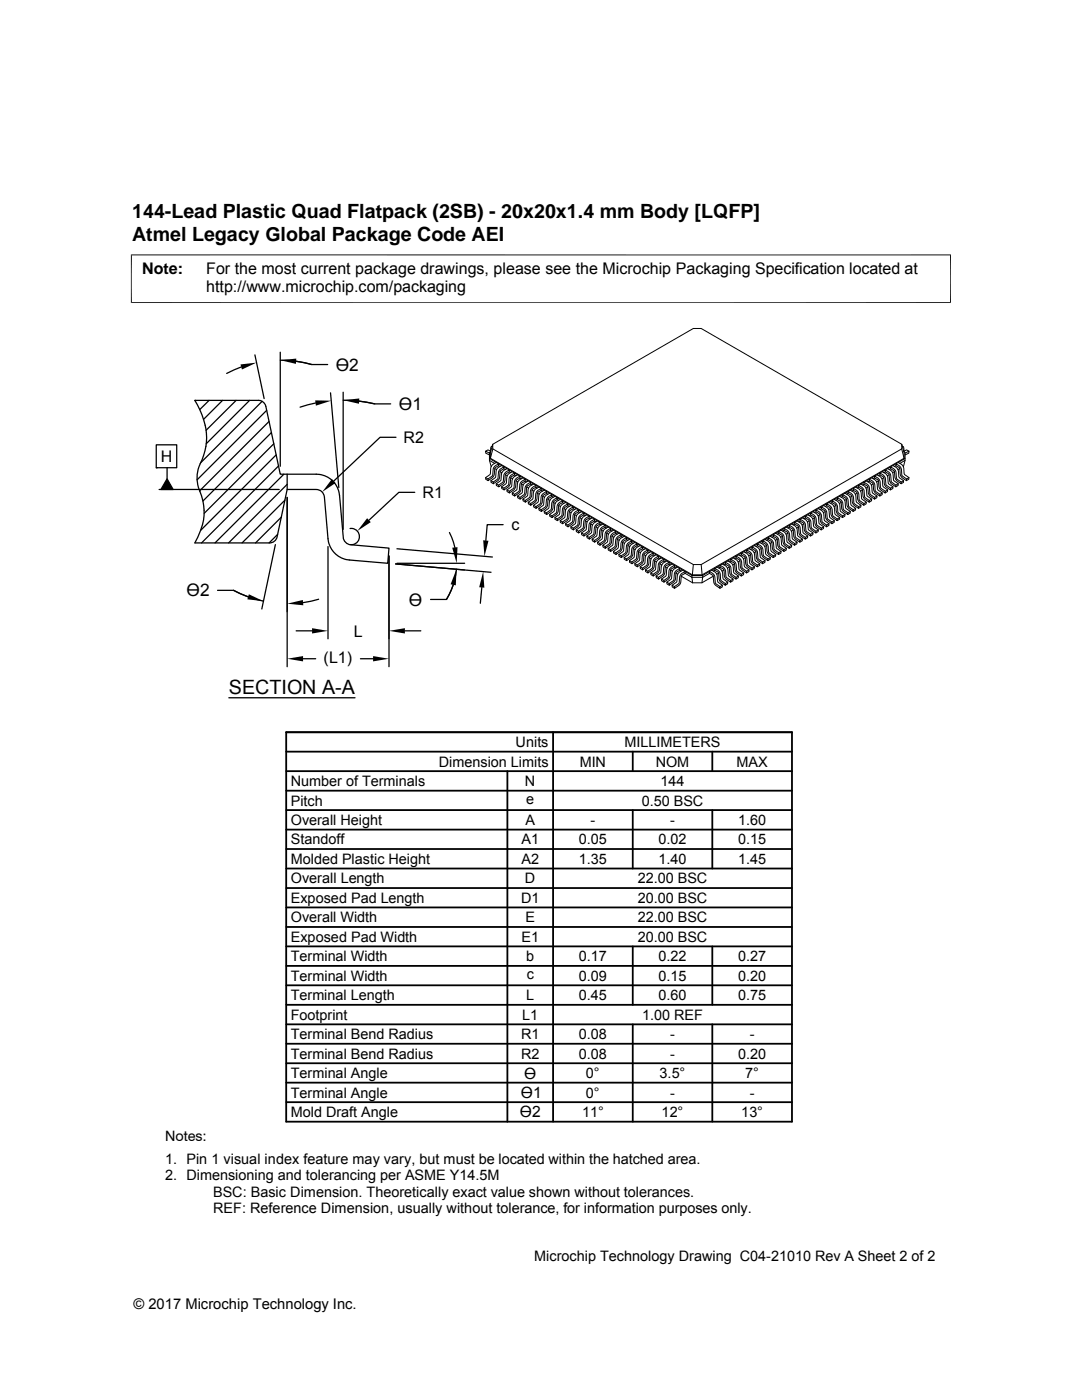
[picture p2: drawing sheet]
<svg xmlns="http://www.w3.org/2000/svg" width="216mm" height="279mm" viewBox="0 0 216 279" stroke-linecap="round" stroke-linejoin="round" font-family="sans-serif">
<g fill="none" stroke="#000" stroke-width=".2">
<path d="M26.1 50.9h163.7M26.2 50.8v9.7M189.7 50.8v9.7M26.1 60.4h163.7M96.9 95.3l.5 .3M97.7 90.4l-.8-.4v.4l.8 .4M97.7 91.9l.3 1.2M97.7 91.5v.4l1 .6M97.9 90l-.5-.2-.5 .2M97.9 90.1l-.2 .2v1.2l40.4 23.4h2.1l40.4-23.4v-1.2l-.3-.2M98 95.9l.4 .3M98.2 89.1l-.2 .1-.1 1"/>
<path d="M98.2 89l-.1 .1M98.3 88.7l-.4 1.6v1.2l40.3 23.2h1.9l40.3-23.2v-1.2l-.5-1.6M98.3 88.7l40-23.1h1.6l40 23.1v.9l-40 23.1h-1.6l-40-23.1zM98.3 89.6l-.4 1.9M98.7 93.1l.8-.5v.3l-.6 .4-.2 .3a2.03 2.03 0 0 1-1.3 2.3v-.3l.8-.6 .1-.2a2 2 0 0 1 .4-1.7zM98.7 93.5l.4 .2M99 92.3a1.5 1.5 0 0 0-1.1 1.1l-.1 1.3-.9 .6v.4l.5 .2M99 96.5l.5 .3M99.5 92.9l.3 .2M99.8 93.7l.7-.5v.4l-.6 .3-.1 .3a1.98 1.98 0 0 1-1.4 2.3v-.3l.8-.5 .2-.3a2 2 0 0 1 .4-1.7zM99.8 94.1l.3 .2M100.1 92.9a1.42 1.42 0 0 0-1.1 1.1l-.1 1.3-.9 .6v.4l.4 .2"/>
<path d="M100.1 97.2l.4 .2M100.5 93.6l.3 .1M100.8 94.7l.4 .3M100.8 94.3l.8-.5v.4l-.6 .3-.2 .6a1.84 1.84 0 0 1-1.3 2.1v-.4l.8-.5 .1-.3a1.88 1.88 0 0 1 .4-1.7zM101.2 93.5a1.5 1.5 0 0 0-1.1 1.2l-.2 1.2-.9 .6v.4l.5 .3M101.2 97.8l.4 .2M101.6 94.2l.3 .1M101.9 94.9l.8-.5v.4l-.6 .3-.2 .3a1.99 1.99 0 0 1-1.3 2.4l-.1-.4 .9-.6 .1-.2a2 2 0 0 1 .4-1.7zM101.9 95.4l.4 .2M102.2 94.1a1.5 1.5 0 0 0-1.1 1.2l-.1 1.2-.9 .7v.3l.5 .3M102.2 98.4l.5 .3M102.7 94.8l.3 .1"/>
<path d="M103 95.5l.7-.5v.4l-.6 .3-.1 .3a2.03 2.03 0 0 1-1.4 2.4v-.4l.8-.5 .2-.3a2 2 0 0 1 .4-1.7zM103 96l.3 .2M103.3 94.8a1.5 1.5 0 0 0-1.1 1.1l-.2 1.2-.8 .7v.3l.4 .3M103.3 99l.4 .3M103.7 95.4l.3 .1M104 96.1l.8-.5v.4l-.6 .4-.2 .2a2.03 2.03 0 0 1-1.3 2.4v-.3l.8-.6 .1-.3a2 2 0 0 1 .4-1.7zM104 96.6l.4 .2M104.3 95.4a1.42 1.42 0 0 0-1 1.1l-.2 1.2-.9 .7v.3l.5 .3M104.3 99.6l.5 .3M104.8 96l.3 .2M105.1 97.2l.4 .2M105.1 96.8l.8-.6v.4l-.6 .4-.3 .5a1.84 1.84 0 0 1-1.2 2.1l-.1-.3 .8-.6 .2-.3a1.88 1.88 0 0 1 .4-1.6z"/>
<path d="M105.4 96a1.41 1.41 0 0 0-1.1 1.1l-.1 1.2-.9 .7v.3l.5 .3M105.9 96.6l.3 .2M106.2 97.4l.7-.5v.3l-.6 .4-.1 .3a1.99 1.99 0 0 1-1.4 2.3v-.3l.9-.6 .1-.2a2 2 0 0 1 .4-1.7zM106.2 97.8l.3 .2M106.5 96.6a1.5 1.5 0 0 0-1.1 1.1l-.2 1.3-.9 .6 .1 .3 .4 .3M106.9 97.2l.3 .2M107.2 98l.8-.5v.4l-.6 .3-.2 .3a1.99 1.99 0 0 1-1.3 2.3v-.3l.8-.6 .1-.2a2 2 0 0 1 .4-1.7zM107.2 98.4l.4 .2M107.5 97.2a1.48 1.48 0 0 0-1.1 1.2l-.1 1.2-.9 .6v.4l.5 .2M108 97.9l.3 .1M108.3 98.6l.8-.5v.4l-.6 .3-.2 .3a2.03 2.03 0 0 1-1.3 2.4l-.1-.4 .8-.5 .2-.3a2 2 0 0 1 .4-1.7zM108.3 99l.3 .3"/>
<path d="M108.6 97.8a1.41 1.41 0 0 0-1.1 1.2l-.1 1.2-.9 .6v.4l.5 .3M109.1 98.5l.2 .1M109.3 99.7l.4 .2M109.3 99.2l.8-.5v.4l-.6 .3-.2 .3a1.98 1.98 0 0 1-1.3 2.4v-.4l.8-.5 .1-.3a1.88 1.88 0 0 1 .4-1.7zM109.7 98.4a1.4 1.4 0 0 0-1.1 1.2l-.2 1.2-.9 .7v.3l.5 .3M110.1 99.1l.3 .1M110.4 99.8l.8-.5v.4l-.6 .3-.2 .3a1.99 1.99 0 0 1-1.3 2.4v-.4l.8-.5 .1-.3a2 2 0 0 1 .4-1.7zM110.7 99.1a1.48 1.48 0 0 0-1.1 1.1l-.1 1.2-.9 .7v.3l.5 .3M111.2 99.7l.3 .1M111.8 99.7a1.48 1.48 0 0 0-1.1 1.1l-.1 1.2-.9 .7v.3l.5 .3M166 99.9a1.56 1.56 0 0 1 1.1 1.2l.1 1.1 .9 .8v.3a2.16 2.16 0 0 1-1.3-2.4l-.8-.6zM166.5 99.7a1.48 1.48 0 0 1 1.1 1.1l.1 1.2 .9 .7v.3l-.5 .3"/>
<path d="M167.1 99.3a1.47 1.47 0 0 1 1.1 1.2l.1 1.1 .9 .7v.4a1.98 1.98 0 0 1-1.3-2.4l-.2-.3-.6-.3zM167.1 99.7l-.3 .1M167.6 99.1a1.41 1.41 0 0 1 1 1.1l.2 1.2 .9 .7v.3l-.5 .3M168.1 98.7a1.48 1.48 0 0 1 1.1 1.1l.1 1.2 1 .7-.1 .4a2.03 2.03 0 0 1-1.3-2.4l-.2-.3-.6-.3zM168.1 99.1l-.2 .1M168.6 98.4a1.41 1.41 0 0 1 1.1 1.2l.1 1.2 .9 .7v.3l-.5 .3M168.9 99.7l-.3 .2M169.2 98.1a1.56 1.56 0 0 1 1.1 1.1l.1 1.2 .9 .7v.4a1.99 1.99 0 0 1-1.3-2.4l-.2-.3-.6-.3zM169.2 98.5l-.3 .1M169.7 97.8a1.48 1.48 0 0 1 1.1 1.2l.1 1.2 .9 .6v.4l-.5 .3M170 99l-.4 .3M170.3 97.5a1.56 1.56 0 0 1 1.1 1.1l.1 1.1 .9 .8v.3a1.99 1.99 0 0 1-1.4-2.3l-.1-.3-.6-.3z"/>
<path d="M170.3 97.9l-.3 .1M170.7 97.2a1.48 1.48 0 0 1 1.1 1.2l.2 1.2 .9 .6-.1 .4-.4 .2M171 98.4l-.3 .2M171.3 96.9a1.56 1.56 0 0 1 1.1 1.1l.1 1.1 1 .8-.1 .3a1.98 1.98 0 0 1-1.3-2.3l-.2-.3-.6-.4zM171.3 97.2l-.3 .2M171.8 96.6a1.41 1.41 0 0 1 1.1 1.1l.1 1.3 .9 .6v.3l-.5 .3M172.1 97.8l-.4 .2M172.4 96.2a1.48 1.48 0 0 1 1.1 1.2l.1 1.1 .9 .8v.3a2.03 2.03 0 0 1-1.3-2.4l-.2-.2-.6-.4zM172.4 96.6l-.3 .2M172.9 96a1.42 1.42 0 0 1 1 1.1l.2 1.2 .9 .7v.3l-.5 .3M173.2 97.2l-.4 .2M173.5 95.6a1.56 1.56 0 0 1 1.1 1.2l.1 1.2 .9 .7v.3a1.99 1.99 0 0 1-1.4-2.4l-.1-.2-.6-.4z"/>
<path d="M173.5 96l-.3 .2M173.9 99.6l-.4 .3M173.9 95.4a1.5 1.5 0 0 1 1.1 1.1l.2 1.2 .8 .7v.3l-.4 .3M174.2 96.6l-.3 .2M174.5 95a1.56 1.56 0 0 1 1.1 1.2l.1 1.1 1 .7-.1 .4a1.99 1.99 0 0 1-1.3-2.4l-.2-.3-.6-.3zM174.5 95.4l-.3 .1M175 99l-.5 .3M175 94.8a1.5 1.5 0 0 1 1.1 1.1l.1 1.2 .9 .7v.3l-.5 .3M175.3 96l-.4 .2M175.6 94.4a1.56 1.56 0 0 1 1.1 1.1l.1 1.2 .9 .7v.4l-.8-.6a2.2 2.2 0 0 1-.5-1.8l-.8-.6zM175.6 94.8l-.3 .1M176 98.4l-.4 .3"/>
<path d="M176 94.1a1.41 1.41 0 0 1 1.1 1.2l.2 1.2 .9 .7v.3l-.5 .3M176.4 95.4l-.4 .2M176.7 93.8a1.48 1.48 0 0 1 1 1.1l.1 1.2 1 .7v.4a2.03 2.03 0 0 1-1.4-2.4l-.2-.3-.5-.3zM176.7 94.2l-.3 .1M177.1 97.8l-.4 .2M177.1 93.5a1.42 1.42 0 0 1 1.1 1.2l.1 1.2 .9 .6v.4l-.4 .3M177.4 94.7l-.3 .3M177.7 93.2a1.48 1.48 0 0 1 1.1 1.1l.1 1.2 .9 .7v.3a2.03 2.03 0 0 1-1.3-2.3l-.2-.3-.6-.3zM177.7 93.6l-.3 .1M178.2 97.2l-.5 .2M178.2 92.9a1.5 1.5 0 0 1 1.1 1.1l.1 1.3 .9 .6v.4l-.5 .2M178.5 94.1l-.4 .2"/>
<path d="M178.8 92.6a1.56 1.56 0 0 1 1.1 1.1l.1 1.1 .9 .8v.3a1.99 1.99 0 0 1-1.3-2.3l-.2-.3-.6-.4zM178.8 92.9l-.3 .2M179.2 96.5l-.4 .3M179.2 92.3a1.5 1.5 0 0 1 1.1 1.1l.2 1.3 .9 .6-.1 .4-.4 .2M179.5 93.5l-.3 .2M179.9 89.6l.5 1.9M180 89l.2 .1M180 89.1l.3 .1 .1 1M180.3 95.9l-.5 .3M180.4 90l.5-.2 .5 .2M180.6 91.5v.4l-1 .6M180.6 90.4l.8-.4-.1 .4-.7 .4"/>
<path d="M180.6 91.9l-.4 1.2M181.4 95.3l-.5 .3M105.4 100.2l.5 .3M106.5 100.8l.4 .3M107.5 101.5l.5 .2M108.6 102.1l.5 .2M109.7 102.7l.4 .3M110.4 100.3l.4 .2M110.7 103.3l.5 .3M111.5 100.4l.7-.5v.4l-.6 .3-.1 .3a1.99 1.99 0 0 1-1.3 2.4l-.1-.3 .8-.6 .2-.3a2 2 0 0 1 .4-1.7zM111.5 100.9l.3 .2M111.8 103.9l.4 .3"/>
<path d="M112.2 100.3l.3 .2M112.5 101l.8-.5v.4l-.6 .4-.2 .2a2.03 2.03 0 0 1-1.3 2.4v-.3l.8-.6 .1-.3a2 2 0 0 1 .4-1.7zM112.5 101.5l.4 .2M112.8 100.3a1.41 1.41 0 0 0-1 1.1l-.2 1.2-.9 .7v.3l.5 .3M112.8 104.5l.5 .3M113.3 100.9l.3 .2M113.6 101.7l.8-.5v.3l-.6 .4-.2 .3a1.98 1.98 0 0 1-1.3 2.3l-.1-.3 .9-.6 .1-.2a2 2 0 0 1 .4-1.7zM113.6 102.1l.4 .2M113.9 100.9a1.41 1.41 0 0 0-1.1 1.1l-.1 1.3-.9 .6v.3l.5 .3M113.9 105.1l.5 .3M114.4 101.5l.3 .2M114.7 102.3l.7-.5v.4l-.6 .3-.2 .5a1.86 1.86 0 0 1-1.3 2.1v-.3l.8-.6 .2-.2a2 2 0 0 1 .4-1.7z"/>
<path d="M114.7 102.7l.3 .2M115 101.5a1.48 1.48 0 0 0-1.1 1.2l-.2 1.2-.9 .6 .1 .4 .4 .2M115 105.7l.4 .3M115.4 102.2l.3 .1M115.7 102.9l.8-.5v.4l-.6 .3-.2 .3a1.99 1.99 0 0 1-1.3 2.3v-.3l.8-.5 .1-.3a2 2 0 0 1 .4-1.7zM115.7 103.3l.4 .2M116 102.1a1.48 1.48 0 0 0-1.1 1.2l-.1 1.2-.9 .6v.4l.5 .2M116 106.4l.5 .2M116.5 102.8l.3 .1M116.8 103.5l.8-.5v.4l-.6 .3-.2 .3a2.03 2.03 0 0 1-1.3 2.4l-.1-.4 .8-.5 .2-.3a2 2 0 0 1 .4-1.7zM116.8 103.9l.4 .3M117.1 102.7a1.41 1.41 0 0 0-1.1 1.2l-.1 1.2-.9 .6v.4l.5 .3"/>
<path d="M117.1 107l.5 .3M117.6 103.4l.2 .1M117.8 104.1l.8-.5v.4l-.6 .3-.1 .3a1.95 1.95 0 0 1-1.4 2.4v-.4l.8-.5 .2-.3a2 2 0 0 1 .3-1.7zM117.9 104.6l.3 .2M118.2 103.4a1.41 1.41 0 0 0-1.1 1.1l-.2 1.2-.9 .7 .1 .3 .4 .3M118.2 107.6l.4 .3M118.6 104l.3 .1M118.9 104.7l.8-.5v.4l-.6 .3-.2 .3a1.96 1.96 0 0 1-1.3 2.4v-.3l.8-.6 .1-.3a2.08 2.08 0 0 1 .4-1.7zM118.9 105.2l.4 .2M119.2 104a1.48 1.48 0 0 0-1.1 1.1l-.1 1.2-.9 .7v.3l.5 .3M119.2 108.2l.5 .3M119.7 104.6l.3 .2"/>
<path d="M120 105.3l.8-.5v.4l-.7 .4-.1 .2a1.96 1.96 0 0 1-1.3 2.4l-.1-.3 .8-.6 .2-.3a2 2 0 0 1 .4-1.7zM120 105.8l.4 .2M120.3 104.6a1.48 1.48 0 0 0-1.1 1.1l-.1 1.2-.9 .7v.3l.5 .3M120.3 108.8l.5 .3M120.8 105.2l.2 .2M121 106l.8-.5v.3l-.6 .4-.1 .2a2 2 0 0 1-1.4 2.4v-.3l.8-.6 .2-.2a2 2 0 0 1 .3-1.7zM121.1 106.4l.3 .2M121.3 105.2a1.48 1.48 0 0 0-1.1 1.1l-.1 1.2-.9 .7 .1 .3 .4 .3M121.3 109.4l.5 .3M121.8 105.8l.3 .2M122.1 106.6l.8-.5v.3l-.6 .4-.2 .3a1.95 1.95 0 0 1-1.3 2.3v-.3l.8-.6 .1-.2a2 2 0 0 1 .4-1.7zM122.1 107l.4 .2"/>
<path d="M122.4 105.8a1.41 1.41 0 0 0-1.1 1.2l-.1 1.2-.9 .6v.4l.5 .2M122.4 110l.5 .3M122.9 106.4l.3 .2M123.2 107.6l.3 .2M123.2 107.2l.8-.5v.4l-.7 .3-.1 .3a1.96 1.96 0 0 1-1.3 2.3l-.1-.3 .8-.5 .2-.3a1.88 1.88 0 0 1 .4-1.7zM123.5 106.4a1.48 1.48 0 0 0-1.1 1.2l-.1 1.2-1 .6 .1 .4 .5 .2M123.5 110.7l.5 .2M124 107.1l.2 .1M124.2 107.8l.8-.5v.4l-.6 .3-.2 .3a1.96 1.96 0 0 1-1.3 2.4v-.4l.8-.6 .1-.2a2 2 0 0 1 .4-1.7zM124.2 108.2l.4 .3M124.5 107a1.48 1.48 0 0 0-1.1 1.2l-.1 1.2-.9 .6v.4l.5 .3M124.5 111.3l.5 .2"/>
<path d="M125 107.7l.3 .1M125.3 108.4l.8-.5v.4l-.6 .3-.2 .3a2 2 0 0 1-1.3 2.4v-.4l.8-.5 .1-.3a2 2 0 0 1 .4-1.7zM125.3 108.9l.4 .2M125.6 107.7a1.48 1.48 0 0 0-1.1 1.1l-.1 1.2-.9 .7v.3l.5 .3M125.6 111.9l.5 .3M126.1 108.3l.2 .1M126.3 109l.8-.5v.4l-.6 .3-.1 .3a2 2 0 0 1-1.4 2.4v-.4l.8-.5 .2-.3a2 2 0 0 1 .3-1.7zM126.4 109.5l.3 .2M126.7 108.3a1.41 1.41 0 0 0-1.1 1.1l-.1 1.2-1 .7 .1 .3 .4 .3M126.7 112.5l.4 .3M127.1 108.9l.3 .2M127.4 110.1l.4 .2"/>
<path d="M127.4 109.6l.8-.5v.4l-.6 .4-.2 .2a1.96 1.96 0 0 1-1.3 2.4v-.3l.8-.6 .1-.3a1.88 1.88 0 0 1 .4-1.7zM127.7 108.9a1.4 1.4 0 0 0-1.1 1.1l-.1 1.2-.9 .7v.3l.5 .3M127.7 113.1l.5 .3M128.2 109.5l.3 .2M128.5 110.3l.8-.6v.4l-.6 .4-.2 .2a1.96 1.96 0 0 1-1.3 2.4l-.1-.3 .9-.6 .1-.2a2 2 0 0 1 .4-1.7zM128.5 110.7l.4 .2M128.8 109.5a1.48 1.48 0 0 0-1.1 1.1l-.1 1.2-.9 .7v.3l.5 .3M128.8 113.7l.5 .3M129.3 110.1l.2 .2M129.5 110.9l.8-.5v.3l-.6 .4-.2 .3a1.96 1.96 0 0 1-1.3 2.3v-.3l.8-.6 .2-.2a2 2 0 0 1 .3-1.7zM129.6 111.3l.3 .2M129.9 110.1a1.48 1.48 0 0 0-1.1 1.2l-.2 1.2-.9 .6 .1 .4 .4 .2"/>
<path d="M129.9 114.3l.4 .3M130.3 110.7l.3 .2M130.6 111.5l.8-.5v.4l-.6 .3-.2 .3a2 2 0 0 1-1.3 2.3v-.3l.8-.5 .1-.3a2 2 0 0 1 .4-1.7zM130.6 111.9l.4 .2M130.9 110.7a1.41 1.41 0 0 0-1.1 1.2l-.1 1.2-.9 .6v.4l.5 .2M130.9 115l.5 .2M131.4 111.4l.3 .1M131.7 112.5l.4 .3M131.7 112.1l.8-.5v.4l-.7 .3-.1 .3a1.95 1.95 0 0 1-1.4 2.4v-.4l.8-.5 .2-.3a1.88 1.88 0 0 1 .4-1.7zM132 111.3a1.4 1.4 0 0 0-1.1 1.2l-.1 1.2-.9 .6v.4l.4 .3M132 115.6l.5 .2M132.5 112l.2 .1"/>
<path d="M132.7 112.7l.8-.5v.4l-.6 .3-.2 .3a1.96 1.96 0 0 1-1.3 2.4v-.4l.8-.6 .2-.2a2 2 0 0 1 .3-1.7zM132.8 113.2l.3 .2M133.1 112a1.48 1.48 0 0 0-1.1 1.1l-.2 1.2-.9 .7 .1 .3 .4 .3M133.1 116.2l.4 .3M133.5 112.6l.3 .1M133.8 113.3l.8-.5v.4l-.6 .3-.2 .3a1.96 1.96 0 0 1-1.3 2.4v-.4l.8-.5 .1-.3a2 2 0 0 1 .4-1.7zM133.8 113.8l.4 .2M134.1 112.6a1.48 1.48 0 0 0-1.1 1.1l-.1 1.2-.9 .7v.3l.5 .3M134.1 116.8l.5 .3M134.6 113.2l.3 .1M134.9 113.9l.7-.5v.4l-.6 .4-.1 .2a2 2 0 0 1-1.4 2.4v-.3l.8-.6 .2-.3a2 2 0 0 1 .4-1.7zM134.9 114.4l.3 .2"/>
<path d="M135.2 113.2a1.41 1.41 0 0 0-1.1 1.1l-.1 1.2-.9 .7v.3l.4 .3M135.6 113.8l.3 .2M135.9 114.6l.8-.6v.4l-.6 .4-.2 .2a1.95 1.95 0 0 1-1.3 2.4v-.3l.8-.6 .1-.3a2 2 0 0 1 .4-1.6zM135.9 115l2.3 1.3M136.2 113.8a1.41 1.41 0 0 0-1.1 1.1l-.1 1.2-.9 .7v.3l.5 .3M136.7 114.4l1.4 .8M138.1 114.9v.3M138.1 115.2l.1 1.1M138.3 112.7l-.1 2M139.9 112.7l.2 2M140.2 114.9l-.1 1.4M141.6 114.4l-1.4 .8h-2.1"/>
<path d="M141.6 114a1.48 1.48 0 0 1 1 1.2l.1 1.1 1 .8v.3a2 2 0 0 1-1.4-2.4l-.1-.2-.6-.4zM142 113.8a1.41 1.41 0 0 1 1.1 1.1l.1 1.2 .9 .7v.3l-.4 .3M142.3 115l-2.2 1.3h-1.9M142.6 113.4a1.56 1.56 0 0 1 1.1 1.2l.1 1.1 .9 .8v.3a1.96 1.96 0 0 1-1.3-2.4l-.2-.2-.6-.4zM142.6 113.8l-.3 .2M143.1 113.2a1.48 1.48 0 0 1 1.1 1.1l.1 1.2 .9 .7v.3l-.5 .3M143.4 114.4l-.4 .2M143.7 112.8a1.56 1.56 0 0 1 1.1 1.2l.1 1.1 .9 .7v.4l-.8-.6a2.14 2.14 0 0 1-.5-1.8l-.8-.6zM143.7 113.2l-.3 .1M144.1 116.8l-.4 .3M144.1 112.6a1.48 1.48 0 0 1 1.1 1.1l.2 1.2 .9 .7-.1 .3-.4 .3M144.4 113.8l-.3 .2"/>
<path d="M144.7 112.2a1.47 1.47 0 0 1 1.1 1.1l.1 1.2 1 .7v.4a1.95 1.95 0 0 1-1.4-2.4l-.1-.3-.7-.3zM144.7 112.6l-.2 .1M145.2 116.2l-.5 .3M145.2 112a1.4 1.4 0 0 1 1.1 1.1l.1 1.2 .9 .7v.3l-.4 .3M145.5 113.2l-.3 .2M145.8 111.6a1.48 1.48 0 0 1 1.1 1.1l.1 1.2 .9 .7v.4a2 2 0 0 1-1.3-2.4l-.2-.3-.6-.3zM145.8 112l-.3 .1M146.3 115.6l-.5 .2M146.3 111.3a1.41 1.41 0 0 1 1.1 1.2l.1 1.2 .9 .6v.4l-.5 .3M146.6 112.5l-.4 .3M146.9 111a1.56 1.56 0 0 1 1.1 1.1l.1 1.2 .9 .7v.3a1.96 1.96 0 0 1-1.3-2.3l-.2-.3-.6-.3zM146.9 111.4l-.3 .1"/>
<path d="M147.3 115l-.4 .2M147.3 110.7a1.48 1.48 0 0 1 1.1 1.2l.2 1.2 .9 .6-.1 .4-.4 .2M147.6 111.9l-.3 .2M147.9 110.4a1.56 1.56 0 0 1 1.1 1.1l.1 1.1 1 .8-.1 .3a1.96 1.96 0 0 1-1.3-2.3l-.2-.3-.6-.4zM147.9 110.7l-.2 .2M148.4 114.3l-.5 .3M148.4 110.1a1.48 1.48 0 0 1 1.1 1.2l.1 1.2 .9 .6v.4l-.5 .2M148.7 111.3l-.4 .2M149 109.7a1.56 1.56 0 0 1 1.1 1.2l.1 1.1 .9 .8v.3a1.95 1.95 0 0 1-1.3-2.4l-.2-.2-.6-.4zM149 110.1l-.3 .2M149.5 113.7l-.5 .3M149.5 109.5a1.4 1.4 0 0 1 1.1 1.1l.1 1.2 .9 .7v.3l-.5 .3"/>
<path d="M149.8 110.7l-.4 .2M150.1 109.1a1.48 1.48 0 0 1 1.1 1.2v1.1l1 .8v.3a2 2 0 0 1-1.4-2.4l-.1-.2-.6-.4zM150.1 109.5l-.3 .2M150.5 113.1l-.4 .3M150.5 108.9a1.41 1.41 0 0 1 1.1 1.1l.1 1.2 1 .7-.1 .3-.4 .3M150.8 110.1l-.3 .2M151.1 108.5a1.56 1.56 0 0 1 1.1 1.2l.1 1.2 .9 .6v.4a2 2 0 0 1-1.3-2.4l-.2-.3-.6-.3zM151.1 108.9l-.2 .2M151.6 112.5l-.5 .3M151.6 108.3a1.48 1.48 0 0 1 1.1 1.1l.1 1.2 .9 .7v.3l-.5 .3M151.9 109.5l-.4 .2M152.2 107.9a1.56 1.56 0 0 1 1.1 1.2l.1 1.1 .9 .7v.4a1.96 1.96 0 0 1-1.3-2.4l-.2-.3-.6-.3z"/>
<path d="M152.2 108.3l-.3 .1M152.7 111.9l-.5 .3M152.7 107.7a1.48 1.48 0 0 1 1.1 1.1l.1 1.2 .9 .7-.1 .3-.4 .3M153 108.9l-.4 .2M153.2 107.3a1.56 1.56 0 0 1 1.1 1.1l.1 1.2 1 .7-.1 .4a1.96 1.96 0 0 1-1.3-2.4l-.1-.3-.7-.3zM153.2 107.7l-.2 .1M153.7 111.3l-.5 .2M153.7 107a1.4 1.4 0 0 1 1.1 1.2l.1 1.2 1 .6-.1 .4-.5 .3M154 108.2l-.4 .3M154.3 106.7a1.48 1.48 0 0 1 1.1 1.1l.1 1.1 .9 .8v.3a2 2 0 0 1-1.3-2.3l-.2-.3-.6-.3zM154.3 107.1l-.3 .1M154.8 110.7l-.5 .2"/>
<path d="M154.8 106.4a1.41 1.41 0 0 1 1.1 1.2l.1 1.2 .9 .6v.4l-.5 .2M155.1 107.6l-.4 .2M155.4 106.1a1.48 1.48 0 0 1 1.1 1.1l.1 1.2 .9 .7v.3a2 2 0 0 1-1.4-2.3l-.1-.3-.6-.4zM155.4 106.4l-.3 .2M155.9 110l-.5 .3M155.9 105.8a1.48 1.48 0 0 1 1.1 1.2l.1 1.2 .9 .6-.1 .4-.4 .2M156.1 107l-.3 .2M156.4 105.5a1.56 1.56 0 0 1 1.1 1.1l.1 1.1 1 .8-.1 .3a1.96 1.96 0 0 1-1.3-2.4l-.1-.2-.7-.4zM156.4 105.8l-.2 .2M156.9 109.4l-.5 .3M156.9 105.2a1.48 1.48 0 0 1 1.1 1.1l.1 1.2 .9 .7v.3l-.5 .3M157.2 106.4l-.4 .2"/>
<path d="M157.5 104.8a1.56 1.56 0 0 1 1.1 1.2l.1 1.1 .9 .8v.3a1.96 1.96 0 0 1-1.3-2.4l-.2-.2-.6-.4zM157.5 105.2l-.3 .2M158 108.8l-.5 .3M158 104.6a1.48 1.48 0 0 1 1.1 1.1l.1 1.2 .9 .7v.3l-.5 .3M158.3 105.8l-.4 .2M158.6 104.2a1.47 1.47 0 0 1 1.1 1.2v1.1l1 .8v.3a1.95 1.95 0 0 1-1.4-2.4l-.1-.3-.6-.3zM158.6 104.6l-.3 .2M159 108.2l-.4 .3M159 104a1.41 1.41 0 0 1 1.1 1.1l.2 1.2 .9 .7-.1 .3-.4 .3M159.3 105.2l-.3 .2M159.6 103.6a1.48 1.48 0 0 1 1.1 1.2l.1 1.2 1 .6-.1 .4a2 2 0 0 1-1.3-2.4l-.2-.3-.6-.3zM159.6 104l-.2 .1"/>
<path d="M160.1 107.6l-.5 .3M160.1 103.4a1.48 1.48 0 0 1 1.1 1.1l.1 1.2 .9 .7v.3l-.5 .3M160.4 104.6l-.4 .2M160.7 103a1.56 1.56 0 0 1 1.1 1.1l.1 1.2 .9 .7v.4a1.99 1.99 0 0 1-1.3-2.4l-.2-.3-.6-.3zM160.7 103.4l-.3 .1M161.2 107l-.5 .3M161.2 102.7a1.48 1.48 0 0 1 1.1 1.2l.1 1.2 .9 .6v.4l-.5 .3M161.5 103.9l-.4 .3M161.8 102.4a1.56 1.56 0 0 1 1.1 1.1v1.1l1 .8v.3a2.16 2.16 0 0 1-1.4-2.4l-.7-.5zM161.8 102.8l-.3 .1M162.2 106.4l-.4 .2M162.2 102.1a1.48 1.48 0 0 1 1.1 1.2l.1 1.2 1 .6-.1 .4-.4 .2"/>
<path d="M162.5 103.3l-.3 .2M162.8 101.8a1.47 1.47 0 0 1 1.1 1.1l.1 1.1 1 .8-.1 .3a1.98 1.98 0 0 1-1.3-2.3l-.2-.3-.6-.3zM162.8 102.2l-.3 .1M163.3 105.7l-.5 .3M163.3 101.5a1.41 1.41 0 0 1 1.1 1.2l.1 1.2 .9 .6v.4l-.5 .2M163.6 102.7l-.4 .2M163.9 101.2a1.48 1.48 0 0 1 1.1 1.1l.1 1.1 .9 .8v.3a2.03 2.03 0 0 1-1.3-2.3l-.2-.3-.6-.4zM163.9 101.5l-.3 .2M164.4 105.1l-.5 .3M164.4 100.9a1.41 1.41 0 0 1 1 1.1l.2 1.3 .9 .6v.3l-.5 .3M164.7 102.1l-.4 .2M165 100.5a1.56 1.56 0 0 1 1.1 1.2v1.1l1 .8-.1 .3a1.99 1.99 0 0 1-1.3-2.4l-.1-.2-.6-.4z"/>
<path d="M165 100.9l-.3 .2M165.4 104.5l-.4 .3M165.4 100.3a1.48 1.48 0 0 1 1.1 1.1l.1 1.2 1 .7-.1 .3-.5 .3M165.7 101.5l-.3 .2M166 100.3l-.3 .2M166.5 103.9l-.5 .3M166.8 100.9l-.4 .2M167.6 103.3l-.5 .3M167.9 100.3l-.4 .2M168.6 102.7l-.5 .3M169.7 102.1l-.5 .2M170.7 101.5l-.4 .2"/>
<path d="M171.8 100.8l-.5 .3M172.9 100.2l-.5 .3"/>
</g>
<g fill="none" stroke="#000" stroke-width=".25">
<path d="M39 79.9l-.1 .1M41.7 79.9l-1.8 1.8M44.4 79.9l-3.8 3.8M47.1 79.9l-6 6M48.1 73.2l-2.9 1.3M49.8 79.9l-8.7 8.7M50.9 70.8l1.8 8.7M55.9 70.3v22.7M55.9 71.9l2.6 .1 3.7 .7M59.1 72.1l3.1 .6M62.2 72.7h3.2M66 78.4l1.6 18.9"/>
<path d="M68.5 79.9a27.9 27.9 0 0 1 6.3 .7M68.5 78.3v27.3M31.2 88.8h4.1v4.5h-4.1zM31.2 93.3h.1M31.7 97.7h24M33.3 95.6l1.2 2.1h-2.4zM33.3 93.3v2.3M52.3 80.1l-12.2 12.2M53.2 81.9l-13.9 13.9M53.7 84.1l-13.9 13.9M54.1 86.3l-13.6 13.7M54.6 88.6l-13.9 13.8"/>
<path d="M55.1 90.8l-15.1 15.1M55.6 93l-15.4 15.4M56.6 94.6l-13.7 13.8M56.9 99.8l-8.6 8.6M57.3 94.6v3.1l-2 9.5a1.52 1.52 0 0 1-1.5 1.2h-14.9a11 11 0 0 0 1.3-9.4 7.3 7.3 0 0 1 .1-7.3 12.1 12.1 0 0 0-.9-10.9l-.5-.9h12.7a1.53 1.53 0 0 1 1.4 1.2l2.9 13.5h7.2a4.7 4.7 0 0 1 4.7 4.3l.7 8.3a1.61 1.61 0 0 0 1.5 1.5l7.6 .7-.2 3-7.7-.6a4.7 4.7 0 0 1-4.3-4.3l-.7-8.3a1.63 1.63 0 0 0-1.6-1.5h-5.8M57.3 99.3v33.8M57.3 96.7l-11.7 11.7M62.9 80.4l-3 .9M71.6 80.1l3.2 .5h3.2M79 87.3h-3.2l-9.2 8.7M82.8 98.3h-3.2l-6 5.5M43.4 117.8h3.2"/>
<path d="M46.6 117.8l3.5 1.5 2.5 .7M46.6 117.8l2.9 1.3M54.9 108.7l-2.7 12.8M55.4 106.7l-1.7 1.7M56.1 103.2l-5.1 5.2M63.6 119.6l-3.1 .7M65.4 109.1v18.4M69.9 105.5a1.62 1.62 0 0 1 1.8 1.5 1.62 1.62 0 0 1-1.7 1.7M77.6 111v22.1M78.9 112.5l19.1 1.7M79.2 109.5l19.1 1.7M79.2 112.4h13.5"/>
<path d="M89.7 106.3l1.1 3M90.4 116.7l-1.3 2.9M91.1 113.6a14.3 14.3 0 0 1-2 6h-3.2M96.1 117.2l-.3 3.2M100.4 104.7h-3.2l-.3 3.2M45.7 139.3h25.1M59.1 125.9h3.2M60.5 131.5h2.5M71.9 131.5h2.5M80.8 125.9h3.2"/>
</g>
<g fill="none" stroke="#000" stroke-width=".36">
<path d="M57.1 157.8h100.9M57.1 153.9h100.9M57.1 150h100.9M57.1 146.1h100.9v77.8h-100.9zM101.2 153.9v70M110.4 146.1v77.8M126.3 150v3.9M142.1 150v3.9M57.1 165.6h100.9M57.1 161.7h100.9M57.1 177.2h100.9M57.1 173.3h100.9"/>
<path d="M57.1 169.4h100.9M126.3 161.7v11.6M142.1 161.7v11.6M57.1 192.8h100.9M57.1 185h100.9M57.1 181.1h100.9M57.1 188.9h100.9M57.1 196.6h100.9M126.3 188.9v11.6M142.1 188.9v11.6M57.1 200.5h100.9M57.1 204.4h100.9"/>
<path d="M57.1 216.1h100.9M57.1 220h100.9M57.1 212.2h100.9M57.1 208.3h100.9M126.3 204.4v19.5M142.1 204.4v19.5"/>
</g>
<g fill="#000">
<path d="M48 72.7l3.2-.3-2.9 1.3zM55.9 71.9l3.2-.3v1zM62.9 79.9l3.2 .1-3.1 1zM33.3 95.6l1.2 2.1h-2.4zM66.2 95.6l.8 .8-2.7 1.8zM68.5 79.9l3.2-.4-.1 1.1zM49.7 118.6l2.9 1.4-3.2-.4zM73.3 103.4l.7 .8-2.7 1.8zM91.1 113.6l-.1 3.2-1.1-.2zM90.2 109.3l1.1-.1-.2 3.2zM96.4 114.1l.2 3.2-1-.1zM96.4 107.8l1.1 .1-.8 3.1z"/>
<path d="M57.3 131.5l3.2-.6v1.1zM57.3 120.5l3.1-.8 .1 1.1zM62.3 125.4l3.1 .5-3.1 .5zM74.4 130.9l3.2 .6-3.2 .5zM77.6 125.9l3.2-.5v1z"/>
</g>
<g font-size="3.9">
<text x="26.4" y="43.5">144-Lead Plastic Quad Flatpack (2SB) - 20x20x1.4 mm Body [LQFP]</text>
<text x="26.4" y="48">Atmel Legacy Global Package Code AEI</text>
<text x="45.7" y="138.4">SECTION A-A</text>
</g>
<g font-size="3.5">
<text x="67" y="74">ϴ2</text>
<text x="79.6" y="81.8">ϴ1</text>
<text x="37.2" y="119">ϴ2</text>
<text x="81.6" y="120.9">ϴ</text>
</g>
<g font-size="3.2">
<text x="28.4" y="54.6">Note:</text>
<text x="41.1" y="58.3">http://www.microchip.com/packaging</text>
<text x="41.1" y="54.6">For the most current package drawings, please see the Microchip Packaging Specification located at</text>
<text x="80.5" y="88.4">R2</text>
<text x="32.1" y="92.2">H</text>
<text x="84.3" y="99.4">R1</text>
<text x="102" y="105.8">c</text>
<text x="70.6" y="127">L</text>
<text x="64.6" y="132.3">(L1)</text>
</g>
<g font-size="3.1">
<text x="104.6" y="215.2">ϴ</text>
<text x="103.9" y="219.1">ϴ1</text>
<text x="103.7" y="223">ϴ2</text>
</g>
<g font-size="2.9">
<text x="102.9" y="149.1">Units</text>
<text x="124.6" y="149.1">MILLIMETERS</text>
<text x="87.6" y="153">Dimension Limits</text>
<text x="115.7" y="153">MIN</text>
<text x="130.8" y="153">NOM</text>
<text x="147" y="153">MAX</text>
<text x="58" y="156.9">Number of Terminals</text>
<text x="58" y="160.8">Pitch</text>
<text x="104.8" y="156.9">N</text>
<text x="105" y="160.5">e</text>
<text x="128" y="160.8">0.50 BSC</text>
<text x="131.8" y="156.9">144</text>
<text x="58" y="164.7">Overall Height</text>
<text x="104.8" y="164.7">A</text>
<text x="117.8" y="164.7">-</text>
<text x="133.7" y="164.7">-</text>
<text x="147.3" y="164.7">1.60</text>
<text x="58" y="172.4">Molded Plastic Height</text>
<text x="58" y="168.5">Standoff</text>
<text x="104.1" y="168.5">A1</text>
<text x="104.1" y="172.4">A2</text>
<text x="115.5" y="168.5">0.05</text>
<text x="115.5" y="172.4">1.35</text>
<text x="131.4" y="168.5">0.02</text>
<text x="131.4" y="172.4">1.40</text>
<text x="147.3" y="172.4">1.45</text>
<text x="147.3" y="168.5">0.15</text>
<text x="58" y="176.3">Overall Length</text>
<text x="104.8" y="176.3">D</text>
<text x="127.3" y="176.3">22.00 BSC</text>
<text x="58" y="184.1">Overall Width</text>
<text x="58" y="180.2">Exposed Pad Length</text>
<text x="104" y="180.2">D1</text>
<text x="104.8" y="184.1">E</text>
<text x="127.3" y="184.1">22.00 BSC</text>
<text x="127.3" y="180.2">20.00 BSC</text>
<text x="58" y="191.9">Terminal Width</text>
<text x="58" y="188">Exposed Pad Width</text>
<text x="104" y="188">E1</text>
<text x="105" y="191.8">b</text>
<text x="115.5" y="191.9">0.17</text>
<text x="127.3" y="188">20.00 BSC</text>
<text x="131.4" y="191.9">0.22</text>
<text x="147.3" y="191.9">0.27</text>
<text x="58" y="195.7">Terminal Width</text>
<text x="105.1" y="195.5">c</text>
<text x="115.5" y="195.7">0.09</text>
<text x="131.4" y="195.7">0.15</text>
<text x="147.3" y="195.7">0.20</text>
<text x="58" y="199.6">Terminal Length</text>
<text x="58" y="203.5">Footprint</text>
<text x="104.2" y="203.5">L1</text>
<text x="105" y="199.6">L</text>
<text x="115.5" y="199.6">0.45</text>
<text x="128.1" y="203.5">1.00 REF</text>
<text x="131.4" y="199.6">0.60</text>
<text x="147.3" y="199.6">0.75</text>
<text x="58" y="207.4">Terminal Bend Radius</text>
<text x="104" y="207.4">R1</text>
<text x="115.5" y="207.4">0.08</text>
<text x="133.7" y="207.4">-</text>
<text x="149.6" y="207.4">-</text>
<text x="58" y="215.2">Terminal Angle</text>
<text x="58" y="211.3">Terminal Bend Radius</text>
<text x="104" y="211.3">R2</text>
<text x="115.5" y="211.3">0.08</text>
<text x="116.9" y="215.2">0°</text>
<text x="131.6" y="215.2">3.5°</text>
<text x="133.7" y="211.3">-</text>
<text x="147.3" y="211.3">0.20</text>
<text x="148.7" y="215.2">7°</text>
<text x="58" y="219.1">Terminal Angle</text>
<text x="116.9" y="219.1">0°</text>
<text x="133.7" y="219.1">-</text>
<text x="149.6" y="219.1">-</text>
<text x="32.9" y="227.6">Notes:</text>
<text x="58" y="222.9">Mold Draft Angle</text>
<text x="116.1" y="222.9">11°</text>
<text x="132" y="222.9">12°</text>
<text x="147.9" y="222.9">13°</text>
<text x="32.9" y="232.2">1. Pin 1 visual index feature may vary, but must be located within the hatched area.</text>
<text x="32.9" y="235.5">2. Dimensioning and tolerancing per ASME Y14.5M</text>
<text x="42.5" y="238.8">BSC: Basic Dimension. Theoretically exact value shown without tolerances.</text>
<text x="42.5" y="242.2">REF: Reference Dimension, usually without tolerance, for information purposes only.</text>
<text x="106.6" y="251.7">Microchip Technology Drawing C04-21010 Rev A Sheet 2 of 2</text>
<text x="26.6" y="261.3">© 2017 Microchip Technology Inc.</text>
</g>
</svg>
